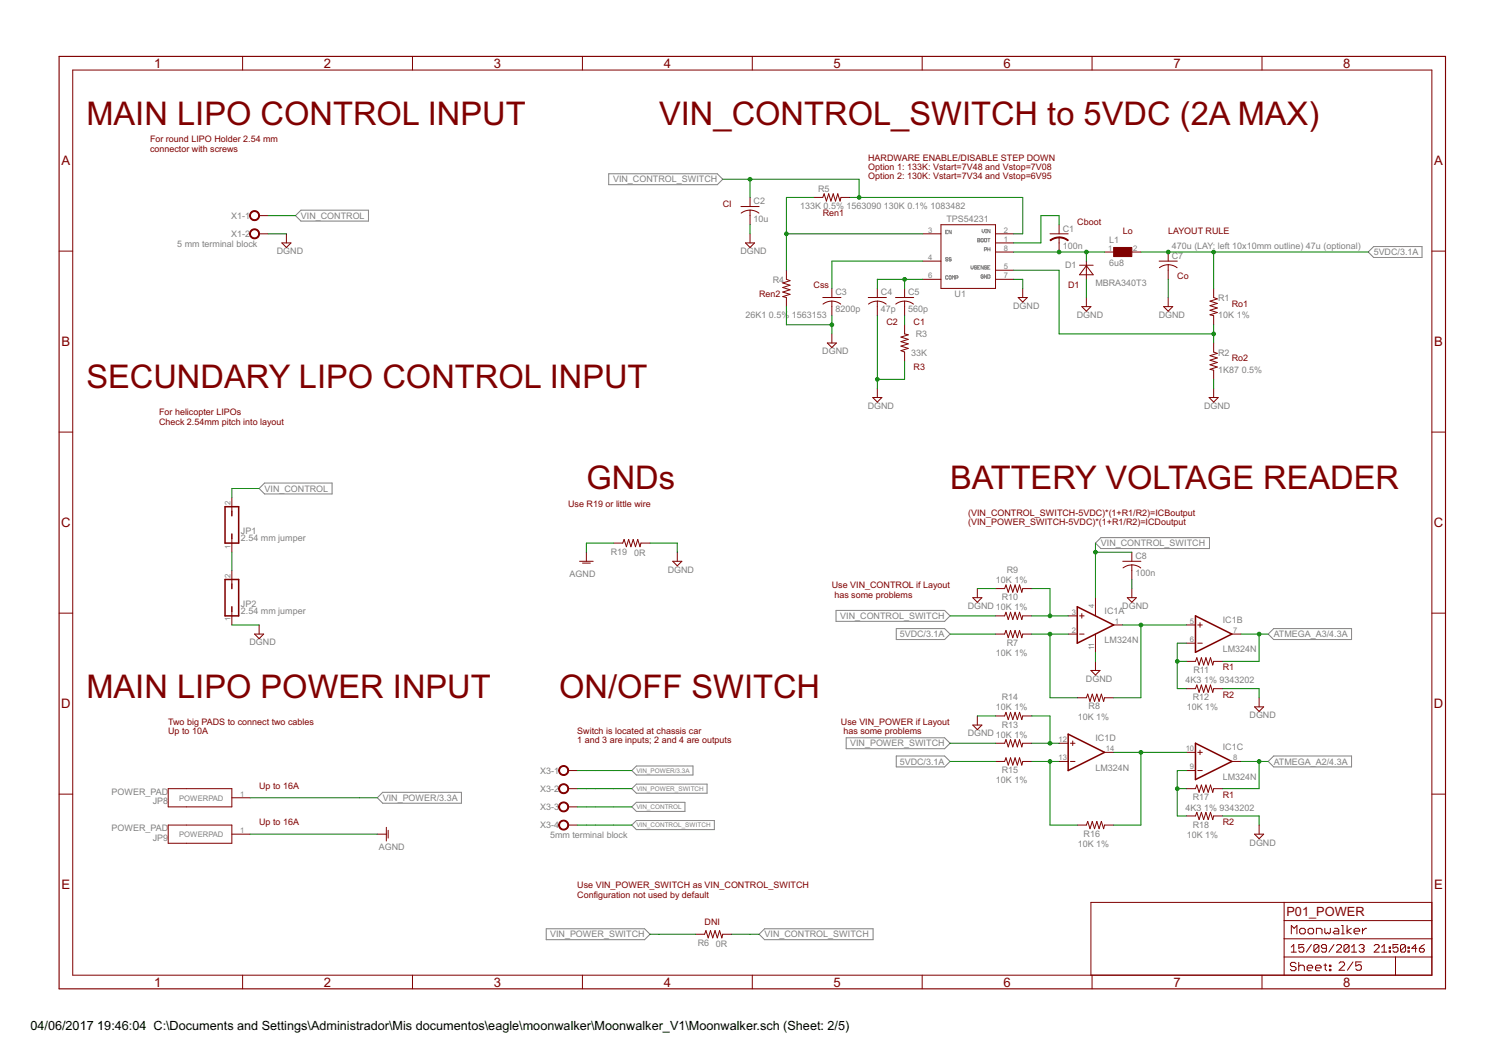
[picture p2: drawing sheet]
<svg xmlns="http://www.w3.org/2000/svg" width="420mm" height="297mm" viewBox="0 0 420 297" stroke-linecap="round" stroke-linejoin="round" font-family="sans-serif">
<g fill="none" stroke="#808080" stroke-width=".28">
<path d="M170.1 48.5h30.3l1.5 1.5-1.5 1.6h-30.3zM82.5 60.2l1.6-1.5h18.8v3h-18.8zM264.2 64.8h.3M264.8 64.3h-.6v.9h.6M264.8 72.1l-.2-.2-.4 .2 .1 .3 .5 .1-.2 .4-.4-.2M264.8 77.2l-.2-.2-.4 .2 .1 .7 .5-.1M265.3 77l.4 .2-.1 .7-.5-.1zM265.7 64.3v.9l-.6-.9v.9M265.7 72.1l-.4-.2-.2 .3 .5 .2 .1 .3-.1 .2-.5-.2M266 77.9v-.9l.4 .3 .3-.3v.9M267 77.6h.4l.2-.4-.6-.2v.9M271.3 74.2v.6l.3 .3 .3-.3v-.6"/>
<path d="M272.8 74.4l-.1-.2-.5 .2 .2 .3 .4 .1-.1 .3-.5-.1M273.1 66.6l.6 .1-.1 .8h-.5zM273.1 67.1h.5M273.1 74.7h.3M273.7 74.2h-.6v.9h.6M274.2 66.6l.5 .1-.2 .8-.4-.1zM274.4 64.1v.6l.3 .3 .3-.3v-.6M274.7 74.2v.9l-.6-.9v.9M274.7 76.9l-.2-.2-.4 .2 .1 .8 .5-.2v-.3h-.3M275 69.7h.5l.1-.4-.6-.2v1M275.1 66.6l.5 .1-.1 .8-.5-.1zM275.3 65h.3"/>
<path d="M275.3 64.1h.3M275.5 64.1v.9M275.6 74.4l-.5-.2-.1 .3 .6 .5-.1 .1-.5-.1M275.6 76.7v1l-.6-1v1M275.9 66.6h.7M275.9 69.1v1M275.9 76.7l.7 .2-.2 .8h-.5zM275.9 69.6h.7M275.9 74.7h.3M276.2 66.6v.9M276.6 64.1v.9l-.7-.9v.9M276.6 74.2h-.7v.9h.7"/>
<path d="M276.6 69.1v1M383.8 68.8h13.5v3.1h-13.5l-1.6-1.5zM73.9 134.9h18.9v3h-18.9l-1.5-1.5zM306 151.6l1.6-1.5h30.3v3h-30.3zM233.6 170.4h30.3l1.5 1.5-1.5 1.6h-30.3zM250.4 175.5h13.5l1.5 1.5-1.5 1.5h-13.5zM354.3 177l1.5-1.5h21.8v3h-21.8zM176.5 215.1l1.3-1.3h15.8v2.6h-15.8zM236.4 206h27.5l1.5 1.5-1.5 1.5h-27.5zM250.4 211.1h13.5l1.5 1.5-1.5 1.5h-13.5zM354.3 212.6l1.5-1.5h21.8v3h-21.8zM106.9 221.2h22v3h-22l-1.5-1.5z"/>
<path d="M176.5 225.3l1.3-1.3h13.5v2.5h-13.5zM176.5 220.2l1.3-1.3h19.7v2.5h-19.7zM176.5 230.3l1.3-1.2h21.8v2.5h-21.8zM152.6 259.3h27.5l1.5 1.5-1.5 1.5h-27.5zM212.1 260.8l1.5-1.5h30.3v3h-30.3z"/>
</g>
<g fill="none" stroke="#800000" stroke-width=".28">
<path d="M20.3 19.6h379.7v252.6h-379.7zM67.8 15.7v3.9M115.2 15.7v3.9M162.7 15.7v3.9M210.2 15.7v3.9M257.6 15.7v3.9M305.1 15.7v3.9M352.6 15.7v3.9M207 57.7h5.1M209.5 58.7l1.6 .3 .9 .5M209.5 58.7l-1 .1-1.4 .7M209.5 55.1v2.6"/>
<path d="M209.5 58.7v4M227.3 55.1h2.5l.4-1 .7 2 .6-2 .6 2 .7-2 .6 2 .6-2 .7 2 .2-1h2.6M16.5 70.1h3.8M72.4 65.3h2.5M72.4 60.2h2.5M78.7 67.8h2.6l-1.3 1.3zM80 65.3v2.5M208.3 67.8h2.5l-1.3 1.3zM209.5 65.3v2.5M219.7 75.4v2.6l1 .4-2 .6 2 .6-2 .7 2 .6-2 .6 2 .7-2 .6 1 .3v2.5M257.8 65.3h5.1M257.8 72.9h5.1"/>
<path d="M257.8 78h5.1M262.9 62.7h15.2v17.8h-15.2zM278.1 65.3h5.1M278.1 67.8h5.1M278.1 75.4h5.1M278.1 78h5.1M278.1 70.4h5.1M293.3 65.3h5.1M295.9 62.7v2.6M295.9 66.3v4.1M301.6 74h3.8M303.5 74.2l1.9 2.5h-3.8z"/>
<path d="M303.5 72.9v5.1M308.6 70.4h2.5M316.2 70.4h2.5M323.8 72.9h5.1M326.3 73.9l1.6 .3 .9 .5M326.3 73.9l-1.5 .3-.9 .5M326.3 70.4v2.5M326.3 73.9v4.1M400 70.1h3.8M229.8 83.1h5.1M231.1 95.8h2.6l-1.3 1.2zM232.4 84.1l1.6 .3 .9 .5"/>
<path d="M232.4 84.1l-1.1 .1-1.4 .7M232.4 80.5v2.6M232.4 84.1v4M232.4 93.2v2.6M242.5 83.1h5.1M245.1 84.1l1.6 .3 .9 .5M245.1 84.1l-1.6 .3-.9 .5M245.1 80.5v2.6M245.1 84.1v4M250.2 83.1h5M252.7 84.1l1.6 .3 .9 .5M252.7 84.1l-1.6 .3-.9 .5"/>
<path d="M252.7 90.7v2.5l1 .3-2 .6 2 .6-2 .7 2 .6-2 .6 2 .7-2 .6 1 .4v2.5M252.7 80.5v2.6M252.7 84.1v4M284.4 83.1h2.6l-1.3 1.2zM285.7 80.5v2.6M302.2 85.6h2.6l-1.3 1.3zM303.5 83.1v2.5M325.1 85.6h2.5l-1.3 1.3zM326.3 83.1v2.5M339 80.5v2.6l1.1 .3-2.1 .7 2.1 .6-2.1 .6 2.1 .7-2.1 .6 2.1 .6-2.1 .7 1 .2v2.6M339 95.8v2.5l1.1 .4-2.1 .6 2.1 .6-2.1 .7 2.1 .6-2.1 .6 2.1 .7-2.1 .6 1 .3v2.5M243.8 111h2.6l-1.3 1.2z"/>
<path d="M245.1 108.4v2.6M337.8 111h2.5l-1.3 1.2zM339 108.4v2.6M16.5 120.6h3.8M64.8 138.9v3.8M400 120.6h3.8M64.8 150.3v3.9M64.8 159.2v3.8M161.9 156.7h3.8M162.7 157.2h2.2M163.8 154.2v2.5M171.4 151.6h2.6l.3-1 .7 2 .6-2 .7 2 .6-2 .6 2 .7-2 .6 2 .2-1h2.6"/>
<path d="M187.9 156.7h2.6l-1.3 1.3zM189.2 154.2v2.5M313.6 156.7h5.1M316.2 157.7l1.6 .3 .9 .6M316.2 157.7l-1 .1-1.5 .7M316.2 154.2v2.5M316.2 157.7v4.1M16.5 171.2h3.8M64.8 170.7v3.8M71.1 177h2.6l-1.3 1.3zM72.4 174.5v2.5M271.8 166.9h2.5l-1.3 1.2z"/>
<path d="M273 164.3v2.6M278.1 177h2.5l.4-1 .7 2 .6-2 .6 2 .7-2 .6 2 .6-2 .7 2 .2-1h2.5M278.1 171.9h2.5l.4-1 .7 2.1 .6-2.1 .6 2.1 .7-2.1 .6 2.1 .6-2.1 .7 2.1 .2-1.1h2.5M278.1 164.3h2.5l.4-1 .7 2 .6-2 .6 2 .7-2 .6 2 .6-2 .7 2 .2-1h2.5M298.4 177h2.5M298.4 171.9h2.5M301.6 177h1.3M301.6 171.9h1.3M302.2 171.3v1.3M306 166.9v5M306 177v5.1M311.1 174.5h2.5"/>
<path d="M314.9 166.9h2.6l-1.3 1.2zM316.2 164.3v2.6M331.4 174.5h2.6M331.4 179.6h2.6M334.6 174.5h1.3M334.6 179.6h1.3M335.2 173.8v1.3M344.1 177h2.6M400 171.2h3.8M273 199.9v2.5M278.1 199.9h2.5l.4-1 .7 2 .6-2 .6 2 .7-2 .6 2 .6-2 .7 2 .2-1h2.5M300.9 194.8h2.6l.4-1 .6 2 .6-2 .7 2 .6-2 .6 2 .7-2 .6 2 .3-1h2.5"/>
<path d="M304.8 187.2h2.5l-1.3 1.2zM306 184.6v2.6M331.4 184.6h2.6l.3-1 .7 2.1 .6-2.1 .7 2.1 .6-2.1 .6 2.1 .7-2.1 .6 2.1 .2-1.1h2.6M331.4 192.3h2.6l.3-1.1 .7 2.1 .6-2.1 .7 2.1 .6-2.1 .6 2.1 .7-2.1 .6 2.1 .2-1h2.6M350.5 197.3h2.5l-1.3 1.3zM351.7 194.8v2.5M158.7 215.1h2.6M271.8 202.4h2.5l-1.3 1.3zM278.1 212.6h2.5l.4-1 .7 2 .6-2 .6 2 .7-2 .6 2 .6-2 .7 2 .2-1h2.5M278.1 207.5h2.5l.4-1 .7 2 .6-2 .6 2 .7-2 .6 2 .6-2 .7 2 .2-1h2.5M295.9 212.6h2.5M295.9 207.5h2.5"/>
<path d="M299 212.6h1.3M299 207.5h1.3M299.7 206.9v1.2M308.6 210h2.5M331.4 210h2.6M331.4 215.1h2.6M334.6 210h1.3M334.6 215.1h1.3M335.2 209.4v1.3M344.1 212.6h2.6M16.5 221.7h3.8M47 220.2h17.8v5.1h-17.8z"/>
<path d="M47 230.3h17.8v5.1h-17.8zM64.8 232.9h5M64.8 222.7h5M105.4 232.9h2.5M107.9 231v3.8M108.4 231.8v2.2M158.7 230.3h2.6M158.7 220.2h2.6M158.7 225.3h2.6M300.9 230.3h2.6l.4-1 .6 2.1 .6-2.1 .7 2.1 .6-2.1 .6 2.1 .7-2.1 .6 2.1 .3-1.1h2.5M331.4 220.2h2.6l.3-1 .7 2 .6-2 .7 2 .6-2 .6 2 .7-2 .6 2 .2-1h2.6M331.4 227.8h2.6l.3-1 .7 2 .6-2 .7 2 .6-2 .6 2 .7-2 .6 2 .2-1h2.6"/>
<path d="M350.5 232.9h2.5l-1.3 1.2zM351.7 230.3v2.6M400 221.7h3.8M358.7 251.9v20.3M358.7 257h41.3M363.1 259.5l.4-.3h.8l.3 .3v.8l-.3 .4h-.8l-.4-.4zM365.4 259.5l.4-.3h.8l.4 .3v.8l-.4 .4h-.8l-.4-.4zM370.1 259.2v1.1l.4 .4 .4-.4 .4 .4 .3-.4v-1.1M372.8 259.2h.8l.4 .3v1.2h-1.2l-.4-.4 .4-.4h1.2M374.8 258.4h.4v2.3M376.3 258.4v2.3M377.5 259.2l-1.2 .7 1.2 .8"/>
<path d="M378.3 259.9h1.5v-.4l-.3-.3h-.8l-.4 .3v.8l.4 .4h.8M380.6 259.2v1.5M381.8 259.2h-.4l-.8 .7M400 251.9h-95.2v20.3M67.8 272.2v3.9M115.2 272.2v3.9M162.7 272.2v3.9M194.3 260.8h2.5l.4-1 .6 2 .7-2 .6 2 .6-2 .7 2 .6-2 .7 2 .2-1h2.5M210.2 272.2v3.9M257.6 272.2v3.9M305.1 272.2v3.9M352.6 272.2v3.9"/>
<path d="M358.7 267.2h41.3M358.7 262.1h41.3M360.7 264.4l.7-.7v2.1M360.7 265.8h1.4M360.7 260.7v-2.3l.8 .8 .8-.8v2.3M362.1 269l-.4-.3h-.8l-.4 .3v.5l.4 .3h.8l.4 .4v.4l-.4 .4h-.8l-.4-.4M362.8 268.7v2.3M362.8 269.8l.4-.3h.8l.4 .3v1.2M364.2 263.7h-1.4v1.1l.7-.4h.4l.3 .4v.7l-.3 .3h-.7l-.4-.3M365.2 270.2h1.5v-.4l-.4-.3h-.8l-.3 .3v.8l.3 .4h.8M366.4 263.7l-1.5 2.1M367.5 270.2h1.6v-.4l-.4-.3h-.8l-.4 .3v.8l.4 .4h.8"/>
<path d="M367.7 260.7v-1.5h1.2l.4 .3v1.2M368.4 264.1v1.4l-.3 .3h-.7l-.3-.3M368.4 264.1l-.3-.4h-.7l-.3 .4v1.4M368.4 264.1l-1.3 1.4M369.8 269.5h.8M370.2 269v1.6l.4 .4M370.5 264.8h-1l-.4-.4v-.3l.4-.4h.7l.3 .4v1.4l-.3 .3h-.7l-.4-.3M371.4 269.5h.4v.3h-.4zM371.4 270.6h.4v.4h-.4zM372.7 263.7l-1.5 2.1M373.4 264.1l.3-.4h.7l.4 .4v.3l-1.4 1.4h1.4M374.1 268.9l.4-.4h.7l.4 .4v.4l-1.5 1.6h1.5"/>
<path d="M374.8 260.7h.8M376.9 264.1v1.4l-.4 .3h-.7l-.3-.3M376.9 264.1l-.4-.4h-.7l-.3 .4v1.4M376.9 264.1l-1.4 1.4M377.6 264.4l.7-.7v2.1M377.6 265.8h1.4M378 268.5l-1.6 2.4M379.7 264.1l.3-.4h.7l.4 .4v.3l-.4 .4M380.3 268.5h-1.5v1.2l.7-.4h.4l.4 .4v.8l-.4 .4h-.8l-.3-.4M380.4 264.8h.3M380.7 264.8l.4 .3v.4l-.4 .3h-.7l-.3-.3M383.9 264.1l.3-.4h.7l.4 .4v.3l-1.4 1.4h1.4"/>
<path d="M386 265.8h1.4M386 264.4l.7-.7v2.1M388.1 265.5h.4v.3h-.4zM388.1 264.4h.4v.4h-.4zM389.8 267.2v5M390.5 263.7h-1.4v1.1l.7-.4h.4l.3 .4v.7l-.3 .3h-.7l-.4-.3M392.7 264.1v1.4l-.4 .3h-.7l-.4-.3M392.7 264.1l-.4-.4h-.7l-.4 .4v1.4M392.7 264.1l-1.5 1.4M393.3 265.5h.4v.3h-.4zM393.3 264.4h.4v.4h-.4zM395.8 264.8h-1.4l1.1-1.1v2.1"/>
<path d="M396.5 264.8h1.1l.3 .3v.4l-.3 .3h-.7l-.4-.3zM397.9 263.7l-1.4 1.1"/>
</g>
<path d="M16.5 15.7h387.3v260.4h-387.3z" fill="none" stroke="#800000" stroke-width=".32"/>
<path d="M311.1 69.1h5.1v2.5h-5.1z" fill="#800000" stroke="#800000" stroke-width=".28"/>
<path d="M62.9 141.5h3.8v10.1h-3.8zM64.8 142.7v1.3M64.8 149.1v1.2M62.9 161.8h3.8v10.1h-3.8zM64.8 163v1.3M64.8 169.4v1.3M300.9 169.4l10.2 5.1-10.2 5.1zM334 171.9l10.1 5.1-10.1 5.1zM298.4 205l10.2 5-10.2 5.1zM334 207.5l10.1 5.1-10.1 5z" fill="none" stroke="#800000" stroke-width=".42"/>
<g fill="#800000" stroke="#800000" stroke-width=".28">
<path d="M70.1 59.2a1.39 1.39 0 0 1 2.2 .3 1.39 1.39 0 0 1-.8 2 1.39 1.39 0 0 1-1.8-1.3h.3a1.14 1.14 0 0 1 1.7-1 1.14 1.14 0 0 1 .1 2 1.14 1.14 0 0 1-1.8-.7v-.3h-.3z" fill-rule="evenodd"/>
<path d="M70.1 64.3a1.39 1.39 0 0 1 2.2 .3 1.39 1.39 0 0 1-.8 2 1.39 1.39 0 0 1-1.8-1.3h.3a1.14 1.14 0 0 1 1.7-1 1.14 1.14 0 0 1 .1 1.9 1.14 1.14 0 0 1-1.8-.6v-.3h-.3z" fill-rule="evenodd"/>
<path d="M156.4 214.1a1.4 1.4 0 0 1 2.3 .3 1.4 1.4 0 0 1-.8 2.1 1.4 1.4 0 0 1-1.8-1.4h.2a1.15 1.15 0 0 1 1.6-1.1 1.15 1.15 0 0 1 .3 1.9 1.15 1.15 0 0 1-1.8-.5l-.1-.3h-.2z" fill-rule="evenodd"/>
<path d="M156.4 219.2a1.4 1.4 0 0 1 2.3 .3 1.4 1.4 0 0 1-.9 2 1.4 1.4 0 0 1-1.7-1.3h.2a1.15 1.15 0 0 1 1.6-1.1 1.15 1.15 0 0 1 .3 1.9 1.15 1.15 0 0 1-1.8-.5l-.1-.3h-.2z" fill-rule="evenodd"/>
<path d="M156.4 224.3a1.4 1.4 0 0 1 2.3 .2 1.4 1.4 0 0 1-.9 2.1 1.4 1.4 0 0 1-1.7-1.3h.2a1.15 1.15 0 0 1 1.6-1.1 1.15 1.15 0 0 1 .3 1.9 1.15 1.15 0 0 1-1.8-.5l-.1-.3h-.2z" fill-rule="evenodd"/>
<path d="M156.4 229.4a1.4 1.4 0 0 1 2.3 .2 1.4 1.4 0 0 1-.9 2.1 1.4 1.4 0 0 1-1.7-1.4h.2a1.15 1.15 0 0 1 1.6-1 1.15 1.15 0 0 1 .3 1.9 1.15 1.15 0 0 1-1.8-.6l-.1-.3h-.2z" fill-rule="evenodd"/>
<path d="M295.9 66.1l1.3 .3 1.2 .6-.1 .2-1.4-.7-1-.1z" fill-rule="evenodd"/>
<path d="M293.3 67l1.2-.6 1.4-.2v.2l-1 .1-1.4 .7z" fill-rule="evenodd"/>
</g>
<g fill="none" stroke="#008000" stroke-width=".28">
<path d="M201.9 50h38.1v5.1M209.5 50v5.1M227.3 55.1h-7.6v20.3M237.5 55.1h48.2v10.2h-2.5M74.9 65.3h5.1M74.9 60.2h7.6M209.5 62.7v2.6M219.7 65.3h38.1M252.7 78v2.5M257.8 78h-12.7v2.5M257.8 72.9h-25.4v7.6M283.2 78h2.5v2.5"/>
<path d="M283.2 75.4h12.7v17.8h43.1M283.2 70.4h25.4M295.9 62.7v-2.5h-5.1v7.6h-7.6M303.5 70.4v2.5M303.5 78v5.1M318.7 70.4h63.5M326.3 78v5.1M339 70.4v10.1M219.7 85.6v5.1h12.7M232.4 88.1v5.1M245.1 88.1v20.3M252.7 88.1v2.6"/>
<path d="M339 90.7v5.1M252.7 100.8v5.1h-7.6M339 105.9v2.5M72.4 136.4h-7.6v2.5M64.8 154.2v5M171.4 151.6h-7.6v2.6M181.6 151.6h7.6v2.6M306 151.6v15.3M306 154.2h10.2M64.8 174.5h7.6M265.4 177h12.7M265.4 171.9h12.7"/>
<path d="M273 164.3h5.1M288.2 164.3h5.1v7.6M288.2 177h10.2M288.2 171.9h10.2M293.3 177v17.8h7.6M313.6 174.5h17.8M316.2 161.8v2.5M318.7 174.5v20.3h-7.6M331.4 179.6h-2.5v12.7h2.5M346.7 177h7.6M351.7 177v7.6h-10.1M273 199.9h5.1"/>
<path d="M288.2 199.9h5.1v7.6M306 182.1v2.5M328.9 184.6h2.5M341.6 192.3h10.1v2.5M161.3 215.1h15.2M265.4 212.6h12.7M265.4 207.5h12.7M288.2 212.6h7.7M288.2 207.5h7.7M293.3 212.6v17.7h7.6M311.1 210h20.3M318.7 210v20.3h-7.6"/>
<path d="M331.4 215.1h-2.5v12.7h2.5M346.7 212.6h7.6M351.7 212.6v7.6h-10.1M69.8 222.7h35.6M69.8 232.9h35.6M161.3 225.3h15.2M161.3 220.2h15.2M161.3 230.3h15.2M328.9 220.2h2.5M341.6 227.8h10.1v2.5M181.6 260.8h12.7M204.4 260.8h7.7"/>
</g>
<g fill="#008000" stroke="#008000" stroke-width=".28">
<circle cx="252.7" cy="78" r=".51"/>
<circle cx="245.1" cy="105.9" r=".51"/>
<circle cx="232.4" cy="90.7" r=".51"/>
<circle cx="219.7" cy="65.3" r=".51"/>
<circle cx="303.5" cy="70.4" r=".51"/>
<circle cx="295.9" cy="70.4" r=".51"/>
<circle cx="326.3" cy="70.4" r=".51"/>
<circle cx="339" cy="70.4" r=".51"/>
<circle cx="339" cy="93.2" r=".51"/>
<circle cx="293.3" cy="171.9" r=".51"/>
<circle cx="293.3" cy="177" r=".51"/>
<circle cx="293.3" cy="207.5" r=".51"/>
<circle cx="293.3" cy="212.6" r=".51"/>
<circle cx="318.7" cy="210" r=".51"/>
<circle cx="318.7" cy="174.5" r=".51"/>
<circle cx="328.9" cy="184.6" r=".51"/>
<circle cx="328.9" cy="220.2" r=".51"/>
<circle cx="240" cy="55.1" r=".51"/>
<circle cx="209.5" cy="50" r=".51"/>
<circle cx="306" cy="154.2" r=".51"/>
<circle cx="351.7" cy="177" r=".51"/>
<circle cx="351.7" cy="212.6" r=".51"/>
</g>
<g font-size="10.2" fill="#800000">
<text x="24.1" y="34.8">MAIN LIPO CONTROL INPUT</text>
<text x="184.1" y="34.8">VIN_CONTROL_SWITCH to 5VDC (2A MAX)</text>
<text x="24.1" y="108.4">SECUNDARY LIPO CONTROL INPUT</text>
<text x="163.8" y="136.4">GNDs</text>
<text x="265.4" y="136.4">BATTERY VOLTAGE READER</text>
<text x="24.1" y="194.8">MAIN LIPO POWER INPUT</text>
<text x="156.2" y="194.8">ON/OFF SWITCH</text>
</g>
<g font-size="4.1" fill="#800000">
<text x="43" y="18.9">1</text>
<text x="90.5" y="18.9">2</text>
<text x="138" y="18.9">3</text>
<text x="185.4" y="18.9">4</text>
<text x="232.9" y="18.9">5</text>
<text x="280.3" y="18.9">6</text>
<text x="327.8" y="18.9">7</text>
<text x="375.3" y="18.9">8</text>
<text x="17.2" y="46.1">A</text>
<text x="400.7" y="46.1">A</text>
<text x="17.2" y="96.7">B</text>
<text x="400.7" y="96.7">B</text>
<text x="17.1" y="147.2">C</text>
<text x="400.6" y="147.2">C</text>
<text x="17.1" y="197.7">D</text>
<text x="400.6" y="197.7">D</text>
<text x="17.2" y="248.3">E</text>
<text x="400.7" y="248.3">E</text>
<text x="43" y="275.4">1</text>
<text x="90.5" y="275.4">2</text>
<text x="138" y="275.4">3</text>
<text x="185.4" y="275.4">4</text>
<text x="232.9" y="275.4">5</text>
<text x="280.3" y="275.4">6</text>
<text x="327.8" y="275.4">7</text>
<text x="375.3" y="275.4">8</text>
</g>
<text font-size="4" fill="#800000" x="359.4" y="255.7">P01_POWER</text>
<g font-size="4">
<text x="8.5" y="287.5">04/06/2017</text>
<text x="27.2" y="287.5">19:46:04 C:\Documents and Settings\Administrador\Mis documentos\eagle\moonwalker\Moonwalker_V1\Moonwalker.sch (Sheet: 2/5)</text>
</g>
<g font-size="2.8" fill="#800000">
<text x="41.9" y="39.7">For round LIPO Holder 2.54 mm</text>
<text x="41.9" y="42.4">connector with screws</text>
<text x="242.5" y="47.5">Option 1: 133K: Vstart=7V48 and Vstop=7V08</text>
<text x="242.5" y="45">HARDWARE ENABLE/DISABLE STEP DOWN</text>
<text x="242.5" y="50">Option 2: 130K: Vstart=7V34 and Vstop=6V95</text>
<text x="201.9" y="57.7">CI</text>
<text x="229.8" y="60.2">Ren1</text>
<text x="301" y="62.7">Cboot</text>
<text x="313.7" y="65.3">Lo</text>
<text x="326.4" y="65.3">LAYOUT RULE</text>
<text x="328.9" y="78">Co</text>
<text x="212.1" y="83">Ren2</text>
<text x="227.3" y="80.5">Css</text>
<text x="298.4" y="80.5">D1</text>
<text x="344.1" y="85.6">Ro1</text>
<text x="247.6" y="90.7">C2</text>
<text x="255.2" y="90.7">C1</text>
<text x="344.1" y="100.8">Ro2</text>
<text x="255.2" y="103.4">R3</text>
<text x="44.4" y="115.9">For helicopter LIPOs</text>
<text x="44.4" y="118.6">Check 2.54mm pitch into layout</text>
<text x="158.7" y="141.5">Use R19 or little wire</text>
<text x="270.5" y="144">(VIN_CONTROL_SWITCH-5VDC)*(1+R1/R2)=ICBoutput</text>
<text x="270.5" y="146.5">(VIN_POWER_SWITCH-5VDC)*(1+R1/R2)=ICDoutput</text>
<text x="232.4" y="164.2">Use VIN_CONTROL if Layout</text>
<text x="233.1" y="166.9">has some problems</text>
<text x="341.6" y="187.2">R1</text>
<text x="341.6" y="194.8">R2</text>
<text x="47" y="202.3">Two big PADS to connect two cables</text>
<text x="234.9" y="202.3">Use VIN_POWER if Layout</text>
<text x="47" y="204.9">Up to 10A</text>
<text x="161.3" y="204.9">Switch is located at chassis car</text>
<text x="161.3" y="207.5">1 and 3 are inputs; 2 and 4 are outputs</text>
<text x="235.6" y="204.9">has some problems</text>
<text x="72.4" y="220.2">Up to 16A</text>
<text x="341.6" y="222.7">R1</text>
<text x="72.4" y="230.3">Up to 16A</text>
<text x="341.6" y="230.3">R2</text>
<text x="161.3" y="248">Use VIN_POWER_SWITCH as VIN_CONTROL_SWITCH</text>
<text x="161.3" y="250.7">Configuration not used by default</text>
<text x="196.8" y="258.3">DNI</text>
</g>
<g font-size="2.8" fill="#808080">
<text x="171.3" y="50.9">VIN_CONTROL_SWITCH</text>
<text x="228.6" y="53.6">R5</text>
<text x="210.5" y="57">C2</text>
<text x="223.5" y="58.4">133K 0.5% 1563090</text>
<text x="246.9" y="58.4">130K 0.1% 1083482</text>
<text x="64.6" y="61.1">X1-1</text>
<text x="84.1" y="61.1">VIN_CONTROL</text>
<text x="210.5" y="61.8">10u</text>
<text x="264.4" y="62">TPS54231</text>
<text x="296.9" y="64.6">C1</text>
<text x="49.5" y="69">5 mm terminal block</text>
<text x="64.6" y="66.2">X1-2</text>
<text x="77.3" y="71">DGND</text>
<text x="206.9" y="71">DGND</text>
<text x="296.9" y="69.5">100n</text>
<text x="309.8" y="67.8">L1</text>
<text x="327.4" y="69.5">470u (LAY: left 10x10mm outline) 47u (optional)</text>
<text x="383.8" y="71.2">5VDC/3.1A</text>
<text x="297.5" y="74.8">D1</text>
<text x="309.8" y="74.2">6u8</text>
<text x="327.4" y="72.3">C7</text>
<text x="215.9" y="79">R4</text>
<text x="233.4" y="82.4">C3</text>
<text x="246.1" y="82.4">C4</text>
<text x="253.7" y="82.4">C5</text>
<text x="266.7" y="83">U1</text>
<text x="306" y="79.9">MBRA340T3</text>
<text x="208.3" y="88.9">26K1</text>
<text x="214.8" y="88.9">0.5%</text>
<text x="221.2" y="88.9">1563153</text>
<text x="233.4" y="87.2">8200p</text>
<text x="246.1" y="87.2">47p</text>
<text x="253.7" y="87.2">560p</text>
<text x="283.1" y="86.2">DGND</text>
<text x="300.8" y="88.8">DGND</text>
<text x="323.7" y="88.8">DGND</text>
<text x="340.3" y="88.9">10K 1%</text>
<text x="340.3" y="84.1">R1</text>
<text x="255.9" y="93.9">R3</text>
<text x="229.7" y="98.9">DGND</text>
<text x="254.6" y="99.3">33K</text>
<text x="340.3" y="99.3">R2</text>
<text x="340.3" y="104.1">1K87</text>
<text x="346.9" y="104.1">0.5%</text>
<text x="242.4" y="114.2">DGND</text>
<text x="336.4" y="114.2">DGND</text>
<text x="73.9" y="137.3">VIN_CONTROL</text>
<text x="67.3" y="149.1">JP1</text>
<text x="67.3" y="151">2.54 mm jumper</text>
<text x="170.6" y="154.9">R19</text>
<text x="177.1" y="155.2">0R</text>
<text x="307.6" y="152.5">VIN_CONTROL_SWITCH</text>
<text x="159.1" y="161">AGND</text>
<text x="186.5" y="159.9">DGND</text>
<text x="281.3" y="160">R9</text>
<text x="317.2" y="160.9">100n</text>
<text x="317.2" y="156.1">C8</text>
<text x="278.2" y="162.8">10K 1%</text>
<text x="279.9" y="167.6">R10</text>
<text x="67.3" y="171.3">2.54 mm jumper</text>
<text x="67.3" y="169.4">JP2</text>
<text x="234.8" y="172.8">VIN_CONTROL_SWITCH</text>
<text x="270.4" y="170">DGND 10K 1%</text>
<text x="308.6" y="171.3">IC1A</text>
<text x="313.5" y="170">DGND</text>
<text x="341.6" y="173.8">IC1B</text>
<text x="251.3" y="177.9">5VDC/3.1A</text>
<text x="308.6" y="179.6">LM324N</text>
<text x="355.8" y="177.9">ATMEGA_A3/4.3A</text>
<text x="69.7" y="180.2">DGND</text>
<text x="278.2" y="183.1">10K 1%</text>
<text x="281.3" y="180.3">R7</text>
<text x="341.6" y="182.1">LM324N</text>
<text x="303.4" y="190.3">DGND</text>
<text x="331.2" y="190.7">4K3</text>
<text x="333.4" y="187.9">R11</text>
<text x="336.4" y="190.7">1% 9343202</text>
<text x="279.9" y="195.5">R14</text>
<text x="333.2" y="195.5">R12</text>
<text x="278.2" y="198.3">10K 1%</text>
<text x="279.9" y="203.1">R13</text>
<text x="301.1" y="200.9">10K 1%</text>
<text x="304.1" y="198.1">R8</text>
<text x="331.5" y="198.3">10K 1%</text>
<text x="349.1" y="200.5">DGND</text>
<text x="237.5" y="208.4">VIN_POWER_SWITCH</text>
<text x="270.4" y="205.6">DGND 10K 1%</text>
<text x="306" y="206.9">IC1D</text>
<text x="341.6" y="209.4">IC1C</text>
<text x="150.9" y="216">X3-1</text>
<text x="251.3" y="213.5">5VDC/3.1A</text>
<text x="279.9" y="215.8">R15</text>
<text x="306" y="215.1">LM324N</text>
<text x="355.8" y="213.5">ATMEGA_A2/4.3A</text>
<text x="31.2" y="222">POWER_PAD</text>
<text x="150.9" y="221.1">X3-2</text>
<text x="278.2" y="218.7">10K 1%</text>
<text x="341.6" y="217.6">LM324N</text>
<text x="42.7" y="224.5">JP8</text>
<text x="106.9" y="223.6">VIN_POWER/3.3A</text>
<text x="150.9" y="226.2">X3-3</text>
<text x="331.2" y="226.3">4K3</text>
<text x="333.2" y="223.5">R17</text>
<text x="336.4" y="226.3">1% 9343202</text>
<text x="31.2" y="232.1">POWER_PAD</text>
<text x="150.9" y="231.2">X3-4</text>
<text x="302.7" y="233.6">R16</text>
<text x="331.5" y="233.9">10K 1%</text>
<text x="333.2" y="231.1">R18</text>
<text x="42.7" y="234.7">JP9</text>
<text x="105.8" y="237.2">AGND</text>
<text x="153.7" y="234">5mm terminal block</text>
<text x="301.1" y="236.4">10K 1%</text>
<text x="349.1" y="236.1">DGND</text>
<text x="153.7" y="261.7">VIN_POWER_SWITCH</text>
<text x="213.6" y="261.7">VIN_CONTROL_SWITCH</text>
<text x="194.9" y="264.1">R6</text>
<text x="200" y="264.4">0R</text>
</g>
<g font-size="2.4" fill="#808080">
<text x="259.3" y="64.9">3</text>
<text x="280.4" y="64.9">2</text>
<text x="280.4" y="67.5">1</text>
<text x="280.4" y="70">8</text>
<text x="309.6" y="70">1</text>
<text x="316.6" y="70">2</text>
<text x="259.3" y="72.5">4</text>
<text x="259.3" y="77.6">6</text>
<text x="280.4" y="75.1">5</text>
<text x="280.4" y="77.6">7</text>
<text x="64.4" y="141.1" transform="rotate(-90 64.4 141.1)">2</text>
<text x="64.4" y="153.2" transform="rotate(-90 64.4 153.2)">1</text>
<text x="64.4" y="161.4" transform="rotate(-90 64.4 161.4)">2</text>
<text x="64.4" y="173.5" transform="rotate(-90 64.4 173.5)">1</text>
<text x="299.4" y="171.6">3</text>
<text x="305.7" y="169.6" transform="rotate(-90 305.7 169.6)">4</text>
<text x="299.4" y="176.7">2</text>
<text x="311.5" y="174.1">1</text>
<text x="332.4" y="179.2">6</text>
<text x="332.4" y="174.1">5</text>
<text x="344.5" y="176.7">7</text>
<text x="305.7" y="181.6" transform="rotate(-90 305.7 181.6)">11</text>
<text x="295.7" y="207.1">12</text>
<text x="308.9" y="209.7">14</text>
<text x="331.2" y="209.7">10</text>
<text x="295.7" y="212.2">13</text>
<text x="332.4" y="214.8">9</text>
<text x="344.5" y="212.2">8</text>
<text x="50" y="223.5">POWERPAD</text>
<text x="67.1" y="222.4">1</text>
<text x="50" y="233.6">POWERPAD</text>
<text x="67.1" y="232.5">1</text>
</g>
<g font-size="2" fill="#808080">
<text x="177.8" y="215.7">VIN_POWER/3.3A</text>
<text x="177.8" y="220.8">VIN_POWER_SWITCH</text>
<text x="177.8" y="225.9">VIN_CONTROL</text>
<text x="177.8" y="231">VIN_CONTROL_SWITCH</text>
</g>
</svg>
